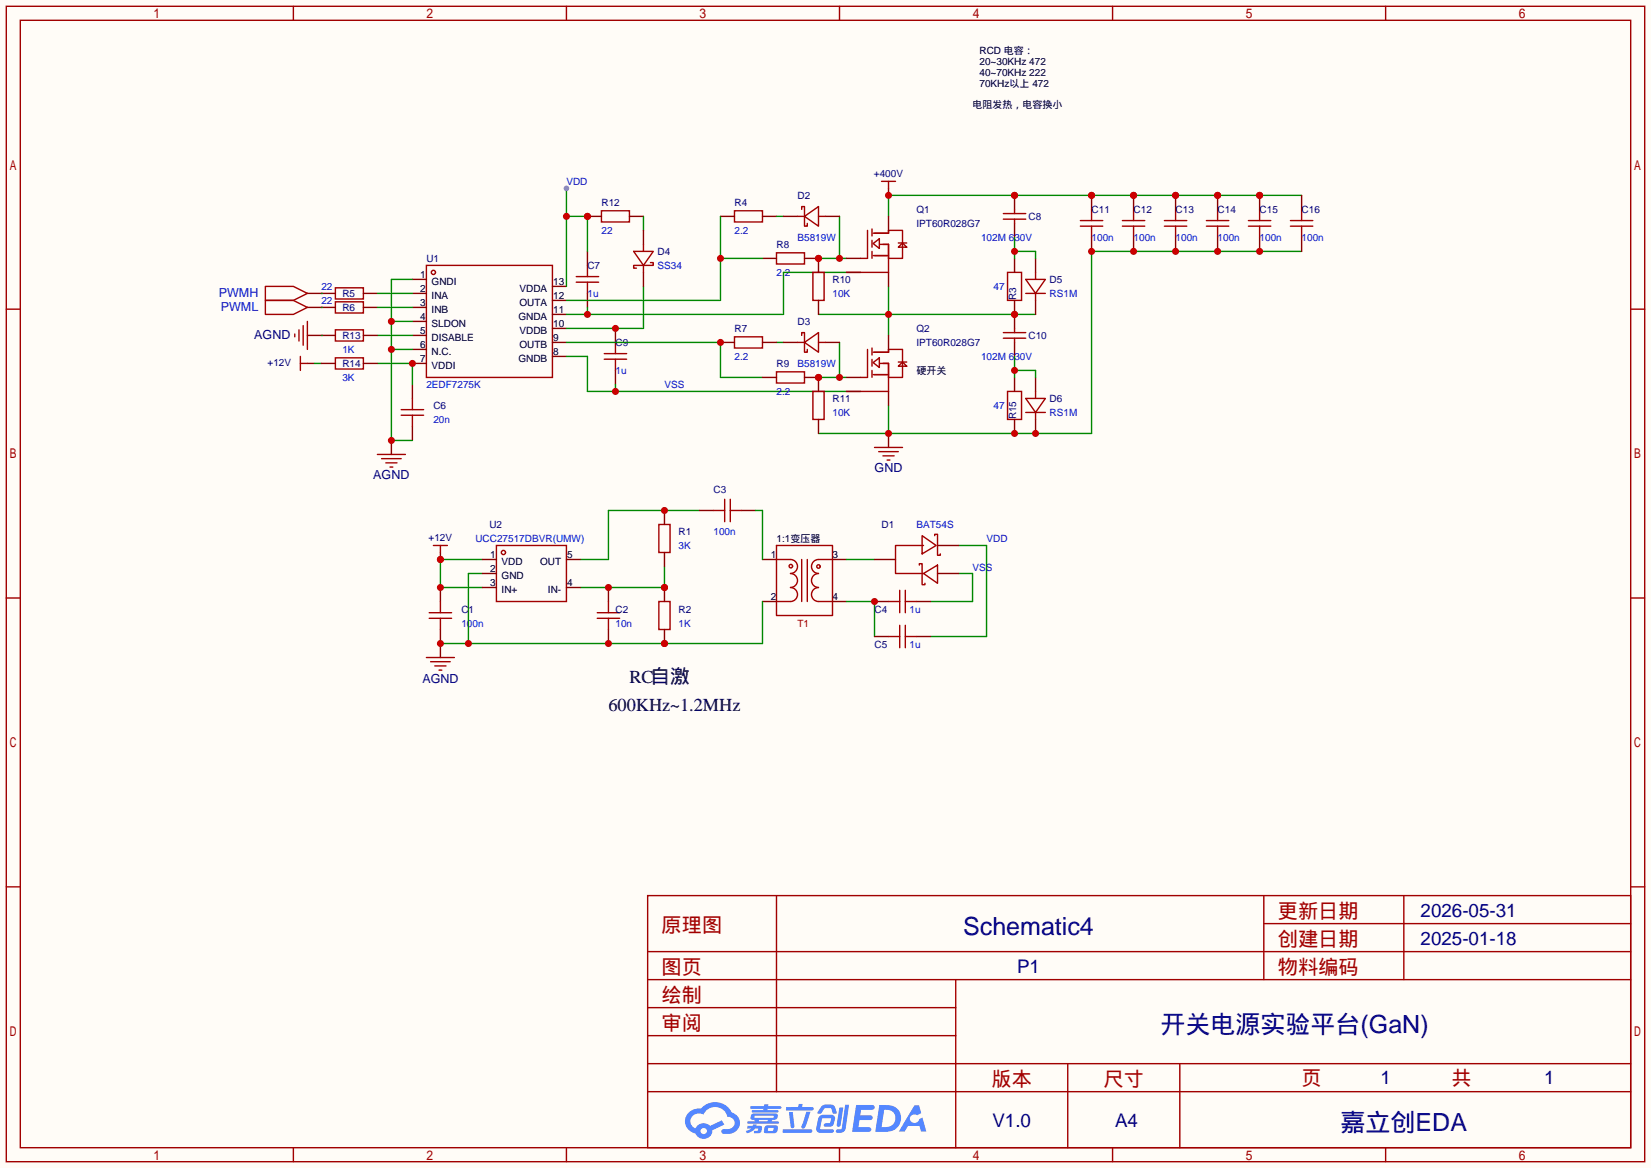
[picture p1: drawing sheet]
<svg xmlns="http://www.w3.org/2000/svg" width="299mm" height="212mm" viewBox="0 0 299 212" stroke-linecap="round" stroke-linejoin="round" font-family="sans-serif">
<path d="M0 0h299.5v211.8h-299.5z" fill="#fffcf7"/>
<g fill="none" stroke="#a10000" stroke-width=".25">
<path d="M1.1 1.1h297.2v209.6h-297.2zM3.7 3.7h292.1v204.5h-292.1zM53.2 1.1v2.6M102.7 1.1v2.6M152.3 1.1v2.6M201.8 1.1v2.6M251.3 1.1v2.6M1.1 56.1h2.6M295.8 56.1h2.5M1.1 108.5h2.6M295.8 108.5h2.5M1.1 160.8h2.6"/>
<path d="M117.5 162.4h178.3v45.8h-178.3zM117.5 177.7h178.3M117.5 172.6h178.3M140.8 162.4v35.6M173.4 177.7v30.5M229.2 162.4v15.3M229.2 167.5h66.6M254.6 162.4v15.3M295.8 160.8h2.5M117.5 182.8h55.9M117.5 198h178.3M117.5 192.9h178.3"/>
<path d="M117.5 187.8h55.9M193.7 192.9v15.3M214 192.9v15.3M53.2 208.2v2.5M102.7 208.2v2.5M152.3 208.2v2.5M201.8 208.2v2.5M251.3 208.2v2.5"/>
</g>
<g fill="#5487ff">
<path d="M155.3 200.4h2.1a.97 .97 0 0 1 1.3 .4 .53 .53 0 0 1-.7 .5h-1.8l-.2 1h1.9a.43 .43 0 0 1 .4 .5 .43 .43 0 0 1-.5 .3h-1.9l-.2 1.3h1.7a.45 .45 0 0 1 .6 .2 .45 .45 0 0 1-.2 .6l-3.2 .1z"/>
<path d="M165.9 200.5h.8l.4 1.4-.7 .4a.82 .82 0 0 0-1.2 .1 .82 .82 0 0 0 .1 1.1 .82 .82 0 0 0 1.2 0l.2-.5 .6-.3 .7 2.5h-.9l-.3-1h-2.1l-.6 1h-1.1z"/>
<path d="M152.2 200.9h.8l-.5 3.2a.36 .36 0 0 1-.4 .3 .36 .36 0 0 1-.3-.4z"/>
<path d="M153.3 200.4h.7l-.6 4.3a1.13 1.13 0 0 1-1.8 .6l.2-.4 .7-.1 .2-.2z"/>
<path d="M149 200.7l.6-.4h1a.77 .77 0 0 1 .9 .6l.3 .9-.2 .2h-.5l-.4-1h-.9a1.3 1.3 0 0 0-.8 .9l-.6 .1-.2-.2z"/>
<path d="M148.6 202.5l.5-.3h1.7a.66 .66 0 0 1 .6 .9l-.1 .4a.81 .81 0 0 1-.9 .9h-.7a.32 .32 0 0 1-.3-.4 .32 .32 0 0 1 .4-.3h.7l.3-.9-1.7 .1-.3 1.9h2.1a.32 .32 0 0 1 .4 .4 .32 .32 0 0 1-.4 .3l-2.3-.1-.5-.3v-.5z"/>
<path d="M142 204.8h5a.33 .33 0 0 1 .3 .4 .33 .33 0 0 1-.3 .3h-4.9l-.2-.2z"/>
<path d="M146.3 201.6h.7l-1 2.9a.36 .36 0 0 1-.4 .2 .36 .36 0 0 1-.3-.3z"/>
<path d="M143.1 201.7h.7l.3 2.6a.34 .34 0 0 1-.3 .3 .34 .34 0 0 1-.4-.2z"/>
<path d="M142.6 200.8h2.2l.1-.4 .1-.2h.6l-.1 .6h1.8a.32 .32 0 0 1 .3 .3 .32 .32 0 0 1-.4 .3h-4.5l-.1-.1z"/>
<path d="M135.6 204.2h.9l.1-.2 .7-.1-.1 .3h.9a.82 .82 0 0 1-.6 1.3h-.7v-.4l.7-.1v-.3h-.5l-.5 .4-1 .4-.2-.4 1-.4h-.8z"/>
<path d="M136.1 200.6h2.5v-.3h.8l-.1 .3h2.2l.2 .3-.2 .2h-2.3v.3h1.8l.2 .2-.2 .2h-4.5l-.2-.2 .1-.2h2l.1-.3h-2.3l-.1-.2z"/>
<path d="M159.5 200.4l-.7 4.9h1.6a2.47 2.47 0 0 0 2.9-1.7 2.47 2.47 0 0 0-1.4-3zM160.4 201.3a1.61 1.61 0 0 1 2 1.4 1.61 1.61 0 0 1-1.8 1.7h-.7z"/>
<path d="M136.3 202.2a.55 .55 0 0 0-.2 .7 .55 .55 0 0 0 .7 .2l.1 .3h-1.3v.4h5.5l.2-.2-.2-.2h-1.2l.2-.3a.7 .7 0 0 0 .8-.2 .7 .7 0 0 0 0-.9h-4.1zM136.9 202.4h3.3l.2 .1-.2 .2h-3.2l-.2-.1zM137.6 203.1h1.7l-.2 .3h-1.4z"/>
<path d="M138.8 204.3a1.05 1.05 0 0 0-.1 1.2 2.91 2.91 0 0 0 2.2-.2 .98 .98 0 0 0 0-1.2h-1.6zM139.4 204.6l.8-.1 .1 .1v.3l-.2 .2h-.8z"/>
<path d="M125 201.7a2.23 2.23 0 0 0-.7 2.3 2.23 2.23 0 0 0 1.8 1.6 1.58 1.58 0 0 0 1.8 .9 1.58 1.58 0 0 0 1.3-1.5l2.2-1-.5-.8-2.1 1a1.65 1.65 0 0 0-2.6 .5 1.45 1.45 0 0 1-.8-2 1.45 1.45 0 0 1 2-.7l.2 .1a2.3 2.3 0 0 1 2.3-1.3 2.3 2.3 0 0 1 2.1 1.7 1.12 1.12 0 0 1 1.2 1.1 1.12 1.12 0 0 1-1.1 1.2h-.7a.45 .45 0 0 0-.6 .3 .45 .45 0 0 0 .5 .6 2.26 2.26 0 0 0 2.9-2.5 2.04 2.04 0 0 0-1.5-1.4 3.3 3.3 0 0 0-5.5-.7l-1.2 .1zM127.1 205.2a.57 .57 0 0 1 1.1 0 .57 .57 0 0 1-1.1 0z"/>
</g>
<g fill="none" stroke="#a10000" stroke-width=".25">
<path d="M77.3 48.1h22.9v20.4h-22.9zM140.8 98.9h10.2v12.7h-10.2zM77.9 112.1h4M77.9 111.1h4M79.9 109.1v2M79.9 112.1v2.1M108.3 112.1h4.1M108.3 111.1h4.1M110.4 109.1v2M110.4 112.1v2.1M140.8 101.5h2.6a1.27 1.27 0 0 1 1.3 1.2 1.27 1.27 0 0 1-1.3 1.3 1.27 1.27 0 0 1 1.3 1.3 1.27 1.27 0 0 1-1.3 1.3 1.27 1.27 0 0 1 1.3 1.2 1.27 1.27 0 0 1-1.3 1.3h-2.6M145.4 101.5v7.6"/>
<path d="M146.4 101.5v7.6M151 101.5h-2.5a1.27 1.27 0 0 0-1.3 1.2 1.27 1.27 0 0 0 1.3 1.3 1.27 1.27 0 0 0-1.3 1.3 1.27 1.27 0 0 0 1.3 1.3 1.27 1.27 0 0 0-1.3 1.2 1.27 1.27 0 0 0 1.3 1.3h2.5"/>
<circle cx="78.6" cy="49.4" r=".38"/>
<circle cx="143.4" cy="102.7" r=".32"/>
<circle cx="148.5" cy="102.7" r=".32"/>
</g>
<g fill="none" stroke="#870000" stroke-width=".25">
<path d="M74.8 50.7h2.5M74.8 53.2h2.5M74.8 55.8h2.5M74.8 58.3h2.5M100.2 59.6h2.5M100.2 57h2.5M100.2 54.5h2.5M100.2 51.9h2.5M74.8 60.8h2.5M74.8 63.4h2.5M74.8 65.9h2.5M100.2 64.6h2.5"/>
<path d="M100.2 62.1h2.5M79.9 106.6v2.5M79.9 114.2v2.5M110.4 106.6v2.5M110.4 114.2v2.5M138.3 101.5h2.5M138.3 109.1h2.5M151 101.5h2.5M151 109.1h2.5"/>
</g>
<path d="M120.5 102.7v3.9h-15.2" fill="none" stroke="#008700" stroke-width=".25"/>
<g fill="#c00">
<circle cx="110.4" cy="106.6" r=".63"/>
<circle cx="120.5" cy="106.6" r=".63"/>
</g>
<path d="M126.9 92.6h-16.5v8.9h-5.1M87.5 101.5h-7.6v5.1h7.6" fill="none" stroke="#008700" stroke-width=".25"/>
<g fill="#c00">
<circle cx="79.9" cy="106.6" r=".63"/>
<circle cx="79.9" cy="101.5" r=".63"/>
</g>
<path d="M79.9 100.2v1.3" fill="none" stroke="#870000" stroke-width=".25"/>
<circle cx="79.9" cy="101.5" r=".63" fill="#c00"/>
<path d="M78.6 98.9h2.6M79.9 98.9v1.3M77.3 119.3h5.1M78.1 120h3.6M78.9 120.8h2M79.6 121.5h.5" fill="none" stroke="#a10000" stroke-width=".25"/>
<path d="M79.9 116.7v2.6" fill="none" stroke="#870000" stroke-width=".25"/>
<path d="M87.5 104h-2.5v12.7M138.3 109.1v7.6h-58.4" fill="none" stroke="#008700" stroke-width=".25"/>
<g fill="#c00">
<circle cx="85" cy="116.7" r=".63"/>
<circle cx="79.9" cy="116.7" r=".63"/>
<circle cx="110.4" cy="116.7" r=".63"/>
<circle cx="120.5" cy="116.7" r=".63"/>
</g>
<path d="M71 79.9v2.5M74.8 69.7v2.6M74.8 77.3v2.6M126.9 92.6h2.5M134.5 92.6h2.5" fill="none" stroke="#870000" stroke-width=".25"/>
<path d="M72.8 74.3h4M72.8 75.3h4M74.8 72.3v2M74.8 75.3v2M68.5 82.4h5M69.2 83.2h3.6M70 83.9h2M70.7 84.7h.5M129.4 92.6h2M131.4 90.6v4M132.5 90.6v4M132.5 92.6h2" fill="none" stroke="#a10000" stroke-width=".25"/>
<path d="M71 58.3h3.8M74.8 50.7h-3.8v29.2h3.8M71 63.4h3.8M137 92.6h1.3v8.9M173.9 98.9h5v16.5h-10.1M153.5 101.5h5.1M153.5 109.1h5.1v6.3M173.9 104h2.5v5.1h-7.6" fill="none" stroke="#008700" stroke-width=".25"/>
<g fill="#c00">
<circle cx="71" cy="79.9" r=".63"/>
<circle cx="71" cy="63.4" r=".63"/>
<circle cx="71" cy="58.3" r=".63"/>
</g>
<path d="M55.8 65.9h1.2" fill="none" stroke="#870000" stroke-width=".25"/>
<path d="M54.5 64.6v2.6M54.5 65.9h1.3" fill="none" stroke="#a10000" stroke-width=".25"/>
<path d="M57 65.9h1.3M68.5 65.9h6.3v3.8" fill="none" stroke="#008700" stroke-width=".25"/>
<circle cx="74.8" cy="65.9" r=".63" fill="#c00"/>
<path d="M60.8 52.2h5.1v2h-5.1zM60.8 54.7h5.1v2.1h-5.1zM104.5 50.2h4.1M104.5 51.2h4.1M106.6 48.1v2.1M106.6 51.2v2M109.6 64.1h4.1M109.6 65.2h4.1M111.6 62.1v2M111.6 65.2v2" fill="none" stroke="#a10000" stroke-width=".25"/>
<path d="M58.3 53.2h2.5M58.3 55.8h2.5M65.9 53.2h2.6M65.9 55.8h2.6M106.6 45.6v2.5M106.6 53.2v2.6M111.6 59.6v2.5M111.6 67.2v2.5" fill="none" stroke="#870000" stroke-width=".25"/>
<path d="M68.5 53.2h6.3M68.5 55.8h6.3M102.7 64.6h3.9v6.4h46.9M111.6 69.7v1.3" fill="none" stroke="#008700" stroke-width=".25"/>
<circle cx="111.6" cy="71" r=".63" fill="#c00"/>
<path d="M102.7 62.1h28v6.4h7.6M140.8 62.1h1.3" fill="none" stroke="#008700" stroke-width=".25"/>
<path d="M133.2 38.2h5.1v2.1h-5.1zM140.8 45.8h5.1v2.1h-5.1zM133.2 61.1h5.1v2h-5.1z" fill="none" stroke="#a10000" stroke-width=".25"/>
<path d="M130.7 39.2h2.5M138.3 39.2h2.5M138.3 46.9h2.5M145.9 46.9h2.6M130.7 62.1h2.5" fill="none" stroke="#870000" stroke-width=".25"/>
<circle cx="130.7" cy="62.1" r=".63" fill="#c00"/>
<path d="M138.3 62.1h2.5" fill="none" stroke="#870000" stroke-width=".25"/>
<path d="M152.3 39.2v7.7M148.5 46.9h5" fill="none" stroke="#008700" stroke-width=".25"/>
<g fill="#c00">
<circle cx="152.3" cy="46.9" r=".63"/>
<circle cx="148.5" cy="46.9" r=".63"/>
</g>
<path d="M140.8 67.4h5.1v2.1h-5.1z" fill="none" stroke="#a10000" stroke-width=".25"/>
<path d="M138.3 68.5h2.5M145.9 68.5h2.6" fill="none" stroke="#870000" stroke-width=".25"/>
<path d="M148.5 68.5h5M152.3 62.1v6.4" fill="none" stroke="#008700" stroke-width=".25"/>
<g fill="#c00">
<circle cx="152.3" cy="68.5" r=".63"/>
<circle cx="148.5" cy="68.5" r=".63"/>
</g>
<path d="M130.7 39.2v15.3h-28M130.7 46.9h7.6" fill="none" stroke="#008700" stroke-width=".25"/>
<circle cx="130.7" cy="46.9" r=".63" fill="#c00"/>
<path d="M140.8 39.2h1.3M236.1 45.6h-38.1v33h-49.5M161.2 73.5v5.1" fill="none" stroke="#008700" stroke-width=".25"/>
<path d="M161.2 78.6v2.6" fill="none" stroke="#870000" stroke-width=".25"/>
<circle cx="161.2" cy="78.6" r=".63" fill="#c00"/>
<path d="M159.9 32.9h2.5M161.2 32.9v1.3M158.6 81.2h5.1M159.4 81.9h3.5M160.1 82.7h2.1M160.9 83.4h.5" fill="none" stroke="#a10000" stroke-width=".25"/>
<path d="M161.2 34.2v1.2" fill="none" stroke="#870000" stroke-width=".25"/>
<path d="M236.1 35.4h-74.9v3.8" fill="none" stroke="#008700" stroke-width=".25"/>
<g fill="#c00">
<circle cx="205.6" cy="35.4" r=".63"/>
<circle cx="198" cy="35.4" r=".63"/>
<circle cx="213.2" cy="35.4" r=".63"/>
<circle cx="220.9" cy="35.4" r=".63"/>
<circle cx="228.5" cy="35.4" r=".63"/>
<circle cx="184" cy="35.4" r=".63"/>
<circle cx="161.2" cy="35.4" r=".63"/>
</g>
<path d="M148.5 57h39.3M161.2 51.9v8.9" fill="none" stroke="#008700" stroke-width=".25"/>
<g fill="#c00">
<circle cx="161.2" cy="57" r=".63"/>
<circle cx="184" cy="57" r=".63"/>
</g>
<path d="M106.6 55.8v1.2M153.5 49.4h-11.4v7.6h-39.4" fill="none" stroke="#008700" stroke-width=".25"/>
<circle cx="106.6" cy="57" r=".63" fill="#c00"/>
<path d="M196 41h4" fill="none" stroke="#a10000" stroke-width=".25"/>
<path d="M198 43.1v2.5" fill="none" stroke="#870000" stroke-width=".25"/>
<circle cx="198" cy="45.6" r=".63" fill="#c00"/>
<path d="M198 38v2M196 40h4" fill="none" stroke="#a10000" stroke-width=".25"/>
<path d="M198 35.4v2.6" fill="none" stroke="#870000" stroke-width=".25"/>
<circle cx="198" cy="35.4" r=".63" fill="#c00"/>
<g fill="none" stroke="#a10000" stroke-width=".25">
<path d="M157.4 41.8v5.1h-1.3M158.2 41.5v1.3M158.2 43.6v1.2M158.2 45.6v1.2M158.4 44.2l1.1-.9v1.8zM158.4 42.3h2.8v-.5h2.5v5.1h-2.5M158.4 46.4h2.8M159.6 44.3h1.6v5.1h-7.7M162.9 44.8l.8-.7 .8 .7zM162.9 44.1h1.6M198 41v2.1M157.4 63.4v5.1h-1.3"/>
<path d="M158.2 63.1v1.3M158.2 65.2v1.2M158.2 67.2v1.2M158.4 65.8l1.1-.9v1.7zM158.4 63.9h2.8v-.5h2.5v5.1h-2.5M158.4 67.9h2.8M159.6 65.9h1.6v5.1h-7.7M162.9 66.4l.8-.7 .8 .7zM162.9 65.7h1.6"/>
</g>
<path d="M161.2 39.2v2.6M153.5 46.9h2.6M153.5 49.4h2.6M161.2 49.4v2.5M153.5 68.5h2.6M153.5 71h2.6M161.2 60.8v2.6M161.2 71v2.5" fill="none" stroke="#870000" stroke-width=".25"/>
<path d="M102.7 34.2v17.7M102.7 39.2h3.9v6.4" fill="none" stroke="#008700" stroke-width=".25"/>
<g fill="#c00">
<circle cx="102.7" cy="39.2" r=".63"/>
<circle cx="106.6" cy="39.2" r=".63"/>
</g>
<circle cx="102.7" cy="34.2" r=".51" fill="#999"/>
<path d="M116.7 51.9v7.7h-14" fill="none" stroke="#008700" stroke-width=".25"/>
<circle cx="111.6" cy="59.6" r=".63" fill="#c00"/>
<path d="M203.6 41h4" fill="none" stroke="#a10000" stroke-width=".25"/>
<path d="M205.6 43.1v2.5" fill="none" stroke="#870000" stroke-width=".25"/>
<circle cx="205.6" cy="45.6" r=".63" fill="#c00"/>
<path d="M205.6 38v2M203.6 40h4" fill="none" stroke="#a10000" stroke-width=".25"/>
<path d="M205.6 35.4v2.6" fill="none" stroke="#870000" stroke-width=".25"/>
<circle cx="205.6" cy="35.4" r=".63" fill="#c00"/>
<path d="M205.6 41v2.1M211.2 41h4.1" fill="none" stroke="#a10000" stroke-width=".25"/>
<path d="M213.2 43.1v2.5" fill="none" stroke="#870000" stroke-width=".25"/>
<circle cx="213.2" cy="45.6" r=".63" fill="#c00"/>
<path d="M213.2 38v2M211.2 40h4.1" fill="none" stroke="#a10000" stroke-width=".25"/>
<path d="M213.2 35.4v2.6" fill="none" stroke="#870000" stroke-width=".25"/>
<circle cx="213.2" cy="35.4" r=".63" fill="#c00"/>
<path d="M213.2 41v2.1M218.8 41h4.1" fill="none" stroke="#a10000" stroke-width=".25"/>
<path d="M220.9 43.1v2.5" fill="none" stroke="#870000" stroke-width=".25"/>
<circle cx="220.9" cy="45.6" r=".63" fill="#c00"/>
<path d="M220.9 38v2M218.8 40h4.1" fill="none" stroke="#a10000" stroke-width=".25"/>
<path d="M220.9 35.4v2.6" fill="none" stroke="#870000" stroke-width=".25"/>
<circle cx="220.9" cy="35.4" r=".63" fill="#c00"/>
<path d="M220.9 41v2.1M226.4 41h4.1" fill="none" stroke="#a10000" stroke-width=".25"/>
<path d="M228.5 43.1v2.5" fill="none" stroke="#870000" stroke-width=".25"/>
<circle cx="228.5" cy="45.6" r=".63" fill="#c00"/>
<path d="M228.5 38v2M226.4 40h4.1" fill="none" stroke="#a10000" stroke-width=".25"/>
<path d="M228.5 35.4v2.6" fill="none" stroke="#870000" stroke-width=".25"/>
<circle cx="228.5" cy="35.4" r=".63" fill="#c00"/>
<g fill="none" stroke="#a10000" stroke-width=".25">
<path d="M109.1 38.2h5.1v2.1h-5.1zM236.1 38v2M48.1 51.9h5.1l2.6 1.3-2.6 1.3h-5.1zM48.1 54.5h5.1l2.6 1.3-2.6 1.2h-5.1zM54.2 59.8v2M55 59.1v3.5M55.8 58.3v5.1M228.5 41v2.1M234.1 41h4M234.1 40h4M236.1 41v2.1M53.5 60.6v.5"/>
<path d="M90 98.9h12.7v10.2h-12.7z"/>
<circle cx="91.3" cy="100.2" r=".38"/>
</g>
<path d="M106.6 39.2h2.5M114.2 39.2h2.5M236.1 35.4v2.6M55.8 53.2h2.5M55.8 55.8h2.5M236.1 43.1v2.5M55.8 60.8h2.5M87.5 101.5h2.5M87.5 104h2.5M87.5 106.6h2.5M102.7 101.5h2.6M102.7 106.6h2.6" fill="none" stroke="#870000" stroke-width=".25"/>
<path d="M58.3 53.2h.1M58.3 55.8h.1M68.5 60.8h6.3" fill="none" stroke="#008700" stroke-width=".25"/>
<circle cx="106.6" cy="39.2" r=".63" fill="#c00"/>
<path d="M142.1 39.2h2.6M149.7 39.2h2.6M142.1 62.1h2.6M149.7 62.1h2.6M120.5 92.6v2.5" fill="none" stroke="#870000" stroke-width=".25"/>
<path d="M144.7 39.2h1.2M145.4 38v-.5h.5v3.5h.5v-.5M145.9 39.2l2.6-1.7v3.5zM148.5 39.2h1.2M144.7 62.1h1.2M145.4 60.8v-.5h.5v3.6h.5v-.5M145.9 62.1l2.6-1.8v3.6zM148.5 62.1h1.2M119.5 95.1h2v5.1h-2z" fill="none" stroke="#a10000" stroke-width=".25"/>
<circle cx="120.5" cy="92.6" r=".63" fill="#c00"/>
<path d="M120.5 100.2v2.5M120.5 106.6v2.5" fill="none" stroke="#870000" stroke-width=".25"/>
<path d="M119.5 109.1h2v5.1h-2z" fill="none" stroke="#a10000" stroke-width=".25"/>
<circle cx="120.5" cy="106.6" r=".63" fill="#c00"/>
<path d="M120.5 114.2v2.5" fill="none" stroke="#870000" stroke-width=".25"/>
<circle cx="120.5" cy="116.7" r=".63" fill="#c00"/>
<path d="M158.6 109.1h2.6" fill="none" stroke="#870000" stroke-width=".25"/>
<circle cx="158.6" cy="109.1" r=".63" fill="#c00"/>
<path d="M148.5 46.9v2.5M158.6 115.4h2.6M166.2 109.1h2.6M166.2 115.4h2.6" fill="none" stroke="#870000" stroke-width=".25"/>
<path d="M147.4 49.4h2.1v5.1h-2.1zM161.2 109.1h2M161.2 115.4h2M163.2 107.1v4M163.2 113.4v4.1M164.2 109.1h2M164.2 107.1v4M164.2 113.4v4.1M164.2 115.4h2" fill="none" stroke="#a10000" stroke-width=".25"/>
<circle cx="148.5" cy="46.9" r=".63" fill="#c00"/>
<path d="M148.5 54.5v2.5M148.5 68.5v2.5" fill="none" stroke="#870000" stroke-width=".25"/>
<path d="M147.4 71h2.1v5.1h-2.1z" fill="none" stroke="#a10000" stroke-width=".25"/>
<circle cx="148.5" cy="68.5" r=".63" fill="#c00"/>
<path d="M58.3 60.8h2.5M58.3 65.9h2.5M65.9 60.8h2.6M65.9 65.9h2.6M148.5 76.1v2.5M184 68.5v2.5M184 76.1v2.5" fill="none" stroke="#870000" stroke-width=".25"/>
<path d="M60.8 59.8h5.1v2h-5.1zM60.8 64.9h5.1v2h-5.1zM182.8 71h2.5v5.1h-2.5z" fill="none" stroke="#a10000" stroke-width=".25"/>
<path d="M58.3 60.8h.1" fill="none" stroke="#008700" stroke-width=".25"/>
<circle cx="184" cy="78.6" r=".63" fill="#c00"/>
<path d="M182.8 49.4h2.5v5.1h-2.5z" fill="none" stroke="#a10000" stroke-width=".25"/>
<path d="M184 46.9v2.5M184 54.5v2.5M187.8 76.1v2.5" fill="none" stroke="#870000" stroke-width=".25"/>
<circle cx="187.8" cy="78.6" r=".63" fill="#c00"/>
<path d="M184 57v2.6M187.8 46.9v2.5M187.8 54.5v2.5M187.8 68.5v2.5" fill="none" stroke="#870000" stroke-width=".25"/>
<path d="M186.1 50.7h3.5l-1.8 2.5zM186.1 53.2h3.5M187.8 49.4v1.3M187.8 53.2v1.3M182 60.3h4.1M182 61.3h4.1M186.1 72.3h3.5l-1.8 2.5zM186.1 74.8h3.5M187.8 71v1.3M187.8 74.8v1.3" fill="none" stroke="#a10000" stroke-width=".25"/>
<circle cx="184" cy="57" r=".63" fill="#c00"/>
<path d="M184 35.4v2.6M184 62.1v2.5" fill="none" stroke="#870000" stroke-width=".25"/>
<path d="M182 38.7h4.1M182 39.8h4.1M184 59.6v.7M184 61.3v.8" fill="none" stroke="#a10000" stroke-width=".25"/>
<circle cx="184" cy="35.4" r=".63" fill="#c00"/>
<path d="M116.7 41.8v2.5M116.7 49.4v2.5M184 40.5v2.6M170.1 98.9h3.8M158.6 101.5h3.8M170.1 104h3.8" fill="none" stroke="#870000" stroke-width=".25"/>
<path d="M184 38v.7M184 39.8v.7M114.9 45.6h3.6l-1.8 2.5zM116.7 44.3v1.3M116.7 48.1v1.3M118 47.6h.5v.5h-3.6v.5h.5M167.3 97.2l2.5 1.7-2.5 1.6zM167.5 98.9h-5.1v5.1h5.1M169.5 97.2v-.3h.6v3.8h.5v-.2M166.8 102.5v-.3h.5v3.8h.5v-.2M167.5 104l2.6-1.5v3.3z" fill="none" stroke="#a10000" stroke-width=".25"/>
<path d="M116.7 39.2v2.6M184 64.6v3.9M184 67.2h3.8v1.3" fill="none" stroke="#008700" stroke-width=".25"/>
<circle cx="184" cy="67.2" r=".63" fill="#c00"/>
<path d="M184 45.6h3.8v1.3M184 43.1v3.8" fill="none" stroke="#008700" stroke-width=".25"/>
<circle cx="184" cy="45.6" r=".63" fill="#c00"/>
<g font-size="4.5" fill="#000080">
<text x="174.7" y="169.5">Schematic4</text>
<text x="210.5" y="187.3">开关电源实验平台(GaN)</text>
<text x="243.2" y="205.1">嘉立创EDA</text>
</g>
<g font-size="3.7" fill="#a00000">
<text x="231.8" y="166.5">更新日期</text>
<text x="120" y="169">原理图</text>
<text x="231.8" y="171.6">创建日期</text>
<text x="120" y="176.6">图页</text>
<text x="231.8" y="176.6">物料编码</text>
<text x="120" y="181.7">绘制</text>
<text x="120" y="186.8">审阅</text>
<text x="179.9" y="197">版本</text>
<text x="200.2" y="197">尺寸</text>
<text x="236.1" y="196.7">页</text>
<text x="263.3" y="196.7">共</text>
</g>
<g font-size="3.4" fill="#000080">
<text x="257.7" y="166.3">2026-05-31</text>
<text x="257.7" y="171.4">2025-01-18</text>
<text x="184.5" y="176.5">P1</text>
<text x="250.4" y="196.6">1</text>
<text x="280.1" y="196.6">1</text>
<text x="180" y="204.4">V1.0</text>
<text x="202.3" y="204.4">A4</text>
</g>
<g font-size="3.3">
<text x="114.2" y="123.8">RC自激</text>
<text x="110.4" y="128.9">600KHz~1.2MHz</text>
</g>
<g font-size="2.3" fill="#00f">
<text x="39.7" y="53.9">PWMH</text>
<text x="40.1" y="56.5">PWML</text>
</g>
<g font-size="2.3" fill="#000080">
<text x="46.1" y="61.6">AGND</text>
<text x="67.7" y="87">AGND</text>
<text x="158.6" y="85.7">GND</text>
<text x="76.6" y="123.8">AGND</text>
</g>
<g font-size="1.8">
<text x="177.7" y="9.7">RCD 电容：</text>
<text x="177.7" y="11.8">20~30KHz 472</text>
<text x="177.7" y="13.8">40~70KHz 222</text>
<text x="177.7" y="15.8">70KHz以上 472</text>
<text x="176.4" y="19.6">电阻发热，电容换小</text>
<text x="76.2" y="50.4">1</text>
<text x="76.2" y="52.9">2</text>
<text x="78.3" y="51.6">GNDI</text>
<text x="94.2" y="52.9">VDDA</text>
<text x="100.3" y="51.6">13</text>
<text x="76.2" y="55.4">3</text>
<text x="76.2" y="58">4</text>
<text x="78.3" y="54.2">INA</text>
<text x="78.3" y="56.7">INB</text>
<text x="78.3" y="59.3">SLDON</text>
<text x="94" y="58">GNDA</text>
<text x="94.2" y="55.4">OUTA</text>
<text x="100.3" y="59.3">10</text>
<text x="100.3" y="56.7">11</text>
<text x="100.3" y="54.2">12</text>
<text x="76.2" y="60.5">5</text>
<text x="76.2" y="63.1">6</text>
<text x="76.2" y="65.6">7</text>
<text x="78.3" y="61.8">DISABLE</text>
<text x="78.3" y="64.3">N.C.</text>
<text x="94" y="65.6">GNDB</text>
<text x="94.2" y="63.1">OUTB</text>
<text x="94.2" y="60.5">VDDB</text>
<text x="100.3" y="64.3">8</text>
<text x="100.3" y="61.8">9</text>
<text x="78.3" y="66.9">VDDI</text>
<text x="166.2" y="67.9">硬开关</text>
<text x="88.9" y="101.2">1</text>
<text x="102.9" y="101.2">5</text>
<text x="139.8" y="101.2">1</text>
<text x="140.8" y="98.4">1:1变压器</text>
<text x="151" y="101.2">3</text>
<text x="88.9" y="103.7">2</text>
<text x="88.9" y="106.2">3</text>
<text x="91" y="102.4">VDD</text>
<text x="91" y="105">GND</text>
<text x="91" y="107.5">IN+</text>
<text x="98" y="102.4">OUT</text>
<text x="99.4" y="107.5">IN-</text>
<text x="102.9" y="106.2">4</text>
<text x="139.8" y="108.8">2</text>
<text x="151" y="108.8">4</text>
</g>
<g font-size="1.8" fill="#00f">
<text x="102.7" y="33.6">VDD</text>
<text x="109.1" y="42.5">22</text>
<text x="133.2" y="42.5">2.2</text>
<text x="144.7" y="43.8">B5819W</text>
<text x="177.9" y="43.7">102M 630V</text>
<text x="198" y="43.8">100n</text>
<text x="205.6" y="43.8">100n</text>
<text x="213.2" y="43.8">100n</text>
<text x="220.9" y="43.8">100n</text>
<text x="228.5" y="43.8">100n</text>
<text x="236.1" y="43.8">100n</text>
<text x="58.3" y="52.7">22</text>
<text x="106.6" y="53.9">1u</text>
<text x="119.3" y="48.9">SS34</text>
<text x="140.8" y="50.1">2.2</text>
<text x="151" y="53.9">10K</text>
<text x="180.2" y="52.7">47</text>
<text x="190.4" y="53.9">RS1M</text>
<text x="58.3" y="55.2">22</text>
<text x="62.1" y="64.1">1K</text>
<text x="133.2" y="65.4">2.2</text>
<text x="177.9" y="65.3">102M 630V</text>
<text x="62.1" y="69.2">3K</text>
<text x="77.3" y="70.4">2EDF7275K</text>
<text x="111.6" y="67.9">1u</text>
<text x="120.5" y="70.4">VSS</text>
<text x="140.8" y="71.7">2.2</text>
<text x="144.7" y="66.6">B5819W</text>
<text x="78.6" y="76.8">20n</text>
<text x="151" y="75.5">10K</text>
<text x="180.2" y="74.3">47</text>
<text x="190.4" y="75.5">RS1M</text>
<text x="166.2" y="95.8">BAT54S</text>
<text x="86.2" y="98.4">UCC27517DBVR(UMW)</text>
<text x="123.1" y="99.7">3K</text>
<text x="129.4" y="97.1">100n</text>
<text x="178.9" y="98.4">VDD</text>
<text x="176.4" y="103.5">VSS</text>
<text x="83.7" y="113.6">100n</text>
<text x="111.6" y="113.6">10n</text>
<text x="123.1" y="113.6">1K</text>
<text x="165" y="111.1">1u</text>
<text x="165" y="117.4">1u</text>
</g>
<g font-size="1.8" fill="#000080">
<text x="158.5" y="32.1">+400V</text>
<text x="109.1" y="37.4">R12</text>
<text x="133.2" y="37.4">R4</text>
<text x="144.7" y="36.2">D2</text>
<text x="166.2" y="38.7">Q1</text>
<text x="166.2" y="41.2">IPT60R028G7</text>
<text x="186.6" y="39.9">C8</text>
<text x="198" y="38.7">C11</text>
<text x="205.6" y="38.7">C12</text>
<text x="213.2" y="38.7">C13</text>
<text x="220.9" y="38.7">C14</text>
<text x="228.5" y="38.7">C15</text>
<text x="236.1" y="38.7">C16</text>
<text x="77.3" y="47.6">U1</text>
<text x="119.3" y="46.3">D4</text>
<text x="140.8" y="45">R8</text>
<text x="62.1" y="53.9">R5</text>
<text x="106.6" y="48.9">C7</text>
<text x="151" y="51.4">R10</text>
<text x="190.4" y="51.4">D5</text>
<text x="62.1" y="56.5">R6</text>
<text x="144.7" y="59">D3</text>
<text x="184.3" y="54.5" transform="rotate(-90 184.3 54.5)">R3</text>
<text x="62.1" y="61.6">R13</text>
<text x="111.6" y="62.8">C9</text>
<text x="133.2" y="60.3">R7</text>
<text x="166.2" y="60.3">Q2</text>
<text x="166.2" y="62.8">IPT60R028G7</text>
<text x="186.6" y="61.5">C10</text>
<text x="48.5" y="66.4">+12V</text>
<text x="62.1" y="66.6">R14</text>
<text x="140.8" y="66.6">R9</text>
<text x="78.6" y="74.3">C6</text>
<text x="151" y="73">R11</text>
<text x="184.3" y="76.1" transform="rotate(-90 184.3 76.1)">R15</text>
<text x="190.4" y="73">D6</text>
<text x="129.4" y="89.5">C3</text>
<text x="88.8" y="95.8">U2</text>
<text x="159.9" y="95.8">D1</text>
<text x="77.7" y="98.1">+12V</text>
<text x="123.1" y="97.1">R1</text>
<text x="83.7" y="111.1">C1</text>
<text x="111.6" y="111.1">C2</text>
<text x="123.1" y="111.1">R2</text>
<text x="158.6" y="111.1">C4</text>
<text x="158.6" y="117.4">C5</text>
</g>
<text font-size="1.8" fill="#a00000" x="144.7" y="113.6">T1</text>
</svg>
